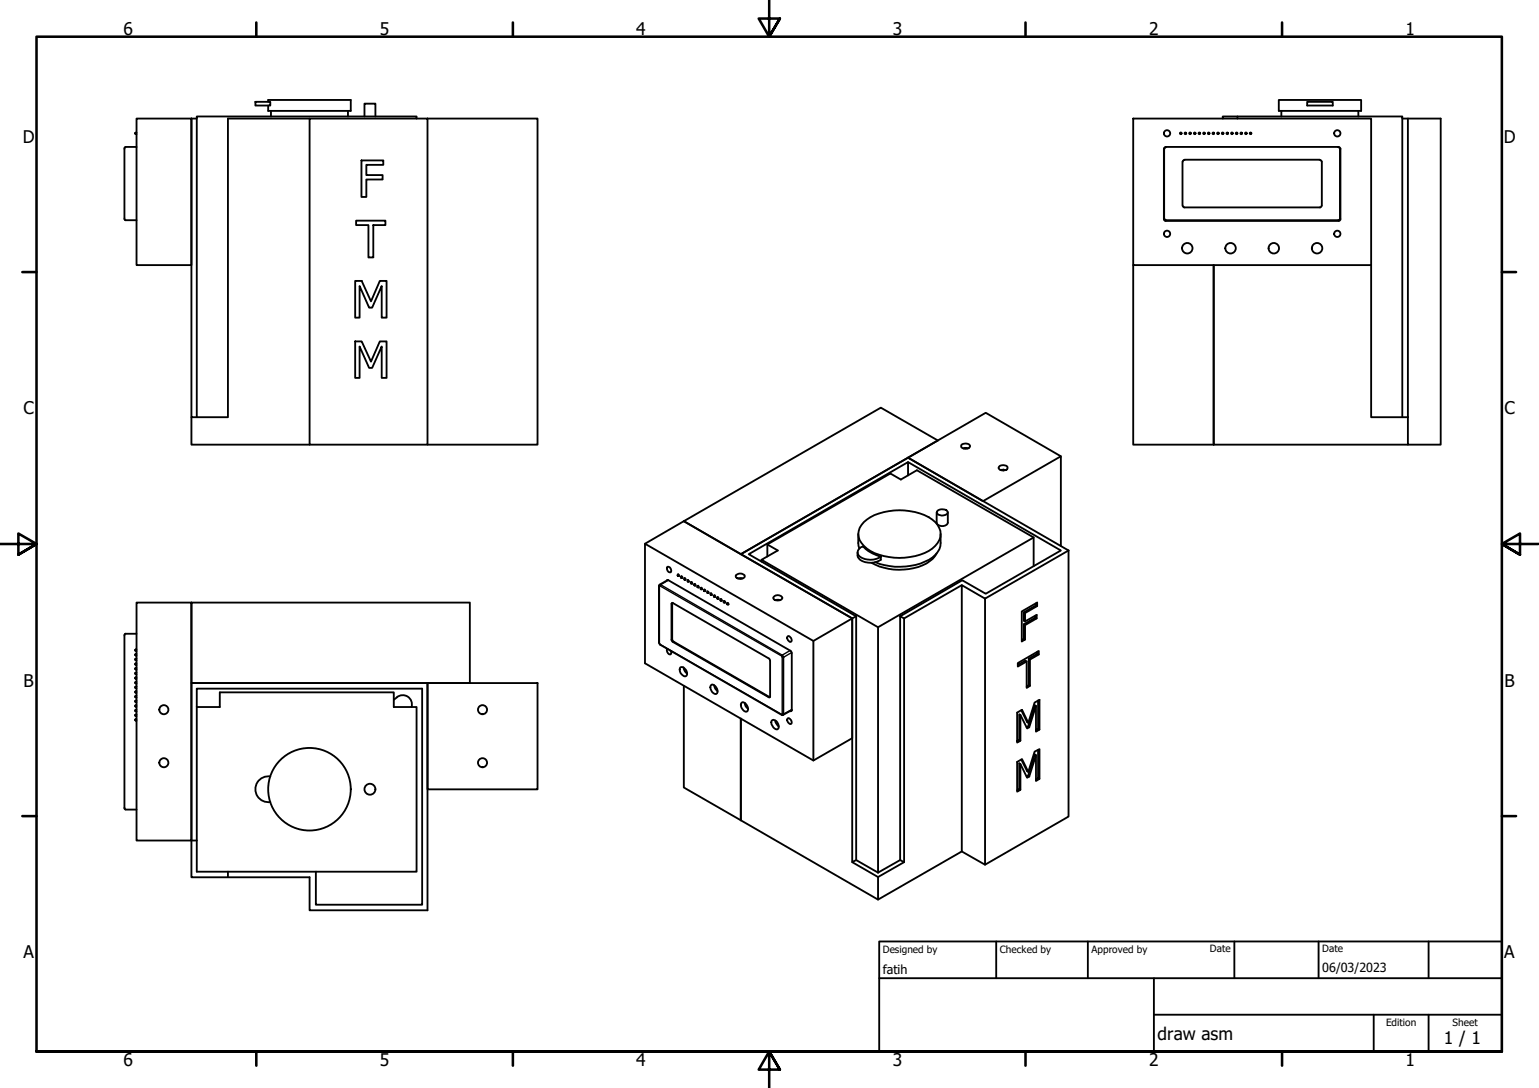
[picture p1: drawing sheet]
<svg xmlns="http://www.w3.org/2000/svg" width="420mm" height="297mm" viewBox="0 0 420 297" stroke-linecap="round" stroke-linejoin="round" font-family="sans-serif">
<!-- layer: Visible (ISO) -->
<g fill="none" stroke="#000" stroke-width=".51">
<path d="M36.9 36.3l.2-.1v.4zM37.1 36.2h.2M37.1 36.6h.2M37.3 32.4h15v40h-15zM52.3 32.4v81.5h9.9v-81.5h22.3M52.3 32.4h1.4M69.7 27.8h4.1v1h-4.1zM73.2 27.8v-.5h22.6v3h-22.6v-1.5M74 30.3v1.5M84.5 32.4h32.2v89h-32.2zM95 30.3v1.5M99.5 31.8v-3.5h3v3.5"/>
<path d="M113.7 32.4v-.6h-60v82.1M116.7 32.4h30v89h-30M309.4 32.4h64.9v40h-64.9zM333.8 32.4v-.6h49v82.1M337.8 31.8v.6M349.1 27.3h22.5v3h-22.5zM349.8 30.3v1.5M356.9 27.8h7v1h-7zM370.8 30.3v1.5M382.8 32.4h1.6v81.5M384.4 32.4h8.9v89h-8.9v-7.5M34 40.4v19.5"/>
<path d="M34 59.9l.3 .2M34.2 40.1h3.1M34.3 40.2l-.3 .2M98.7 43.8h5.9v1.2h-4.6v2.8h4.5v1.2h-4.5v4.8h-1.3zM317.8 59.8l.4 .5h47.2M317.8 40.6v19.2M317.8 40.6v19M317.9 59.6l.5 .5h46.9M318.2 40.2l-.4 .5M318.3 40.1h47.1M318.4 40.2l-.5 .5M322.8 44.1v12"/>
<path d="M322.9 56.2l.5 .4M323.3 56.6h37.1M323.3 43.6h37.1M323.4 43.7l-.5 .5M360.3 43.7l.5 .5M360.8 56.2l-.5 .4M360.9 44.1v12M365.3 40.2l.5 .5M365.5 40.2l.5 .5M365.8 40.6v19M365.8 59.6l-.5 .5M366 40.6v19.2"/>
<path d="M366 59.8l-.5 .5M34.2 60.1h3.1M97 76.7h1.7l2.6 5.6 2.4-5.6h1.8v10h-1.3v-8.6l-2.6 5.9h-.8l-2.6-5.9v8.6h-1.2zM97.2 60.2h8v1.3h-3.3v8.8h-1.3v-8.8h-3.4zM309.4 72.4v49h21.9v-49v49h53.1M374.3 72.4v41.5h10.1M97 93.2h1.7l2.6 5.5 2.4-5.5h1.8v10h-1.3v-8.6l-2.6 5.8h-.8l-2.6-5.8v8.6h-1.2zM52.3 113.9v7.5h32.2M247.9 126.2l41.7 24.1-20.5 11.8-6.4-3.7-17 9.9M247.9 129.8v-3.6l-43.5 25.1 29.3 17M255.7 139.9v2.8a1.73 1.73 0 0 0 3.1 0v-2.8M256 139.4l1.4-.3a1.04 1.04 0 0 1 1.3 1 1.82 1.82 0 0 1-2.9-.2z"/>
<path d="M262.7 121.3l.4-.2a1 1 0 0 1 1.2 0 1 1 0 0 1 .4 1 1.47 1.47 0 0 1-2.3-.3zM263 122.4h1.3M272.7 127.4a1.47 1.47 0 0 1 2.4 .3 1.45 1.45 0 0 1-2.5 0zM273.2 128.3h1.3M273.9 128.2v.2M289.6 124.6l-20.5-11.9-21.2 12.3 20.5 11.8 21.2-12.2v24.4M176.1 148.4l46 26.6 10.6-6.2v32.7l-10.6 6.1-46-26.5v-32.7l10.6-6.1 46 26.5M182.1 158.5l.3-.1 33.6 19.4 .2 .5v15.6l-.2 .3-.3-.1M182.2 154.7a.98 .98 0 0 1 .9 1.6 .98 .98 0 0 1-.9-1.6zM182.3 158.4l-2.2 1.2-.2 .3v15.5l.3 .6 33.2 19.2h.4l2.4-1.3M185 157.1l.1 .1zM185 157.1l.3-.2 .1 .3h-.3"/>
<path d="M185.2 156.8h-.1M185.4 157.2v.1M185.9 157.6l.1 .2zM185.9 157.6l.2-.3 .2 .3-.3 .2M186 157.3h.1M186.3 157.7l-.1 .1M186.7 142.3l53.8-31 15.5 9-53.8 31zM186.8 158.1l.3-.2v.4M186.8 158.1l.1 .2zM186.9 158.3h.3M186.9 157.8h.1M187.7 158.6l.1 .2z"/>
<path d="M187.7 158.6l.1-.2 .3 .2-.1 .2M187.8 158.8h.3M187.8 158.4h.1M188.6 159.1l.1 .2zM188.6 159.2l.1-.3 .2 .1 .1 .3h-.3M188.8 158.9h-.1M189 159.3h.1M189.5 159.7l.1 .1zM189.5 159.7l.3-.2 .1 .3h-.4M189.7 159.4h-.1M189.9 159.8v.1M190.6 159.9h-.1"/>
<path d="M200.9 157a1.54 1.54 0 0 1 2.4 .3 1.45 1.45 0 0 1-2.4 0zM201.4 157.9h1.4M202.2 157.8v.2M207.9 152.8v.5M209.5 151.9v-3.3l2.8 1.7-4.4 2.5 31.8 18.4v67M209.5 148.6l33.6-19.3 2.8 1.6 4.4-2.5 31.9 18.3v7.8M234.1 150.8a2.46 2.46 0 0 0 2.8 2.8 5 5 0 0 0 3.6-.8v-.8M234.3 145.8v2.5l.3 1.5M234.5 149.8l1.1-.7a9.8 9.8 0 0 0 4.9 2.9 5.2 5.2 0 0 1-6.1-.3 1.39 1.39 0 0 1 .1-1.9zM235.8 142.5a16 16 0 0 1 14.1-2.7 8.4 8.4 0 0 1 6.8 5.2 5.8 5.8 0 0 1-4.3 6 17.3 17.3 0 0 1-15.7-1.2 4.5 4.5 0 0 1-.9-7.3zM255.7 151.1a9.7 9.7 0 0 1-7.6 4.3 16.1 16.1 0 0 1-10.2-1.7M256.8 145.8a6.1 6.1 0 0 1-1.5 5.7 15.4 15.4 0 0 1-12.4 3l-2.7-.5-1.2-.5"/>
<path d="M262.6 159.8l-15.8 9M282.2 146.7l-42.5 24.5M291.7 150.3l-43.8-25.3-45.7 26.3 30.5 17.5M291.7 150.3l-22.8 13.1-6.3-3.6v72.7l6.3 3.6v-72.7M291.7 150.3v72.6l-22.8 13.2M34 173.3v47.5M34.2 173h3.1M34.3 173l-.3 .2M37.1 177.3l-.2 .1 .2 .3M37.1 178.5l-.2 .2 .2 .3M37.1 179.8l-.2 .1 .2 .4M37.1 177.3v.4"/>
<path d="M37.1 178.5v.5M37.1 179.8v.5M37.1 179.8h.2M37.1 178.5h.2M37.1 179h.2M37.1 177.3h.2M37.1 177.7h.2M37.3 164.5h15v65h-15zM52.3 164.5h76v22h-76zM182.2 177.2a.96 .96 0 0 0 0 1 .96 .96 0 0 0 .9 .4l.2-.6-.2-.3M183.5 164.6l26.6 15.3 .1 .5v10h-.3l-26.4-15.3-.2-.4v-9.9zM183.6 164.6l-.1 9.9 .4 .7 26.3 15.1"/>
<path d="M190.4 160.2l.1 .1zM190.4 160.2l.3-.2 .1 .3h-.4M190.8 160.3v.1M191.3 160.7v.2zM191.3 160.7l.2-.2 .2 .2-.3 .2M191.4 160.5h.1M191.7 160.8l-.1 .1M192.2 161.2l.1 .2zM192.2 161.2l.3-.2v.4M192.3 161.4h.3M192.3 161h.1M193 161.7l.2-.2 .3 .2-.1 .2"/>
<path d="M193.1 161.7l.1 .2zM193.2 161.9h.3M193.2 161.5h.1M194 162.2l.1 .2zM194.1 162l.3 .2v.2h-.3M194.1 162l-.1 .3M194.1 162h.1M194.3 162.4h.1M194.9 162.8l.1 .1zM194.9 162.8l.1-.3 .2 .1 .1 .3h-.4M195.1 162.5h-.1M195.3 162.9v.1"/>
<path d="M195.8 163.3l.1 .1zM195.8 163.3l.3-.2 .1 .3h-.4M196 163l-.1 .1M196.2 163.4v.1M196.7 163.8v.2zM196.7 163.8l.3-.2v.3l-.3 .1M196.8 163.6h.1M197.1 163.9l-.1 .1M197.5 164.3l.1 .2zM197.5 164.3l.4-.2v.4M197.7 164.5h.3M197.7 164.1h.1"/>
<path d="M198.4 164.8l.2 .2zM198.4 164.8l.4-.2v.4M198.6 165h.3M198.6 164.6h.1M211.2 163a1.48 1.48 0 0 1 2.4 .2 1.5 1.5 0 0 1-2.5 0zM211.7 163.9h1.3M214.9 173.8l.5-.1 .5 .4a.75 .75 0 0 1 0 1.1l-.8-.4zM222.1 175v32.6M232.7 168.8v66.6l1-.6 6 3.4M233.7 168.3l-1 .5M233.7 168.3v66.5M245.7 168.3l1.1 .5"/>
<path d="M245.7 168.3v66.5M246.8 168.8v66.6l-7.1 4M279.5 174.4v-4l.3 .3v3.9M279.5 170.4l3.1-1.8 .4 .2-3.2 1.9M279.5 167.2l3.3-1.9 .3 .2-3.3 1.9M280.9 179.8l.3 .3v7.1l-.3-.1M282.6 168.1v.5M282.8 164.7v.6M283 168.8v-.9l-3.2 1.8-.3-.2v-2.3l.3 .2v2.3M283.1 165.5v-1l-4.1 2.4v8.2l.8-.5-.3-.2-.5 .3M283.2 177.9v.6l-2.3 1.3v7.3l-.6 .3M283.2 178.5l.4 .2v-1l-5.7 3.3v1l2.4-1.4"/>
<path d="M283.6 178.7l-2.4 1.4M37.1 181.1l-.2 .1 .2 .3M37.1 182.4l-.2 .1 .2 .3M37.1 183.6l-.2 .2 .2 .3M37.1 184.9l-.2 .1 .2 .3M37.1 186.2l-.2 .1 .2 .3M37.1 187.4l-.2 .2 .2 .3M37.1 188.7l-.2 .1 .2 .4M37.1 190l-.2 .1 .2 .3M37.1 191.2l-.2 .2 .2 .3M37.1 192.5l-.2 .1 .2 .4M37.1 193.8l-.2 .1 .2 .3"/>
<path d="M37.1 195.1l-.2 .1 .2 .3M37.1 196.3l-.2 .2 .2 .3M37.1 181.1v.4M37.1 182.4v.4M37.1 183.6v.5M37.1 184.9v.4M37.1 186.2v.4M37.1 187.4v.5M37.1 188.7v.5M37.1 190v.4M37.1 191.2v.5M37.1 192.5v.5"/>
<path d="M37.1 193.8v.4M37.1 195.1v.4M37.1 196.3v.5M37.1 196.3h.2M37.1 196.8h.2M37.1 195.1h.2M37.1 195.5h.2M37.1 193.8h.2M37.1 194.2h.2M37.1 192.5h.2M37.1 193h.2M37.1 191.2h.2"/>
<path d="M37.1 191.7h.2M37.1 190h.2M37.1 190.4h.2M37.1 188.7h.2M37.1 189.2h.2M37.1 187.4h.2M37.1 187.9h.2M37.1 186.2h.2M37.1 186.6h.2M37.1 184.9h.2M37.1 185.3h.2M37.1 183.6h.2"/>
<path d="M37.1 184.1h.2M37.1 182.4h.2M37.1 182.8h.2M37.1 181.1h.2M37.1 181.5h.2M37.1 180.3h.2M52.3 186.5h64.4v62h-32.2v-9h-32.2zM53.7 193v-5h61.6v59h-29.1v-9M53.7 193h6.3v-4h47.5v4h6.2v45h-60zM107.5 191.1a2.75 2.75 0 0 1 4.6-.1 2.51 2.51 0 0 1 .3 2M116.7 186.5h30v29h-30zM185.8 182.2a1.56 1.56 0 0 1 1.5 .8 1.56 1.56 0 0 1-.1 1.6 1.69 1.69 0 0 1-1.4-2.4z"/>
<path d="M186.6 182.2l.3 1 .7 .7M186.7 187.2v27.8l15.5 9M194.2 187a1.62 1.62 0 0 1 1.7 2l-.4 .5a1.73 1.73 0 0 1-1.3-2.5zM194.9 187.1l.4 .9 .6 .7M202.2 196.2v27.8M202.5 191.8a1.62 1.62 0 0 1 1.7 2l-.1 .3a1.3 1.3 0 0 1-1.8-1.2v-.8zM203.3 191.9a1.9 1.9 0 0 0 1 1.6M210.6 196.8a1.17 1.17 0 0 1 1.9 .9 .85 .85 0 0 1-.6 1.4 2.22 2.22 0 0 1-1.3-2.3zM211.6 196.7l.4 .9 .6 .8M214.9 196.3l.2-.2 .5 .2a.94 .94 0 0 1 .3 1.4l-.8-.5zM277.9 181.5l2-1.1 .4 .2v7.2l.9-.6M278.6 195.2l1.8 3.7 .6-.3-.3-.2-.4 .2"/>
<path d="M278.8 193.9l1.6 3.3 .3 .1 1.7-5.5 1.4-.7v8.1M280.7 198.4l1.8-5.9 .3 .2-1.8 5.9M280.7 197.3l-1.7-3.5-1.3 .7v8.2l.9-.5-.3-.2-.6 .3M282.8 192.7v7.1l1-.6-.4-.2-.6 .3M283.4 191.2v7.8M73.8 212a3.5 3.5 0 0 0-4.1 3.5 3.5 3.5 0 0 0 4.1 3.5M278.3 202v-7l.3 .2v7M278.6 208.6v7l-.3-.2M278.8 207.4l1.6 3.2 .3 .1-1.7-3.5-1.3 .8v8.1l.9-.5M280.3 212l.4-.2 1.8-5.8 .3 .2v7l1-.6M280.7 210.7l1.7-5.5 1.4-.7v8.1l-.4-.1M281 212l-.6 .3-1.8-3.7-.3-.2v7l-.6 .4"/>
<path d="M282.8 206.2l-1.8 5.8-.3-.2M283.4 204.7v7.8l-.6 .3M34 220.7l.3 .3M34.2 221h3.1M52.3 229.5h1.4M62.2 238v1.5M202.2 224l37.5 21.6M232.7 235.4l7 4M246.8 235.4l-1.1-.6-6 3.4M262.6 232.5l-22.9 13.1v-6.2"/>
<circle cx="318.6" cy="36.4" r=".86"/>
<circle cx="322.4" cy="36.4" r=".1"/>
<circle cx="322.4" cy="36.4" r=".22"/>
<circle cx="323.6" cy="36.4" r=".1"/>
<circle cx="323.6" cy="36.4" r=".22"/>
<circle cx="324.9" cy="36.4" r=".1"/>
<circle cx="324.9" cy="36.4" r=".22"/>
<circle cx="326.2" cy="36.4" r=".1"/>
<circle cx="326.2" cy="36.4" r=".22"/>
<circle cx="327.4" cy="36.4" r=".22"/>
<circle cx="327.4" cy="36.4" r=".1"/>
<circle cx="328.7" cy="36.4" r=".1"/>
<circle cx="328.7" cy="36.4" r=".22"/>
<circle cx="330" cy="36.4" r=".1"/>
<circle cx="330" cy="36.4" r=".22"/>
<circle cx="331.2" cy="36.4" r=".1"/>
<circle cx="331.2" cy="36.4" r=".22"/>
<circle cx="332.5" cy="36.4" r=".1"/>
<circle cx="332.5" cy="36.4" r=".22"/>
<circle cx="333.8" cy="36.4" r=".22"/>
<circle cx="333.8" cy="36.4" r=".1"/>
<circle cx="335.1" cy="36.4" r=".1"/>
<circle cx="335.1" cy="36.4" r=".22"/>
<circle cx="336.3" cy="36.4" r=".1"/>
<circle cx="336.3" cy="36.4" r=".22"/>
<circle cx="337.6" cy="36.4" r=".1"/>
<circle cx="337.6" cy="36.4" r=".22"/>
<circle cx="338.9" cy="36.4" r=".1"/>
<circle cx="338.9" cy="36.4" r=".22"/>
<circle cx="340.1" cy="36.4" r=".22"/>
<circle cx="340.1" cy="36.4" r=".1"/>
<circle cx="341.4" cy="36.4" r=".1"/>
<circle cx="341.4" cy="36.4" r=".22"/>
<circle cx="365.1" cy="36.4" r=".86"/>
<circle cx="318.6" cy="63.8" r=".86"/>
<circle cx="324.1" cy="67.8" r="1.43"/>
<circle cx="335.9" cy="67.8" r="1.43"/>
<circle cx="347.8" cy="67.8" r="1.43"/>
<circle cx="359.6" cy="67.8" r="1.43"/>
<circle cx="365.1" cy="63.8" r=".86"/>
<circle cx="44.7" cy="193.8" r="1.24"/>
<circle cx="131.7" cy="193.8" r="1.24"/>
<circle cx="44.7" cy="208.2" r="1.24"/>
<circle cx="84.5" cy="215.5" r="11.3"/>
<circle cx="101" cy="215.5" r="1.49"/>
<circle cx="131.7" cy="208.2" r="1.24"/>
</g>
<!-- layer: Visible Narrow (ISO) -->
<g fill="none" stroke="#000" stroke-width=".38">
<path d="M179.9 159.9l.1 .2M180.1 159.6h.2M180.1 159.9l-.1 .2M180.1 159.9l33.3 19.2M180.3 159.6l-.2 .3M180.3 159.6l33.3 19.3M182.4 158.4l-2.1 1.2M180 160.1v15.5l-.1-.2M180 175.6l.1 .3M180.1 175.9l33.3 19.3M180.1 175.9l.1 .1M183.5 164.8h-.2"/>
<path d="M183.5 174.5l-.2 .2M183.9 175.2h-.2M213.4 179.1l.2 .3M213.6 178.9l-.2 .2M213.6 179.4h.3M213.6 178.9l.3 .5M213.6 179.4v15.5M213.9 179.4v15.5M215.7 177.6l-2.1 1.3M216.1 178.2l-2.2 1.2M210.1 190.3l-.2 .1M213.6 194.9h.3"/>
<path d="M213.6 194.9l-.2 .2M213.9 194.9l-.1 .3M216.2 193.7l-2.3 1.2M216.2 193.9l-.4 .3"/>
</g>
<!-- layer: Border (ISO) -->
<g fill="none" stroke="#000" stroke-width=".7">
<path d="M70 6.1v3.9M140 6.1v3.9M210 0v10l-2.9-4.9h5.8l-2.9 4.9 2.9-4.9M280 6.1v3.9M350 6.1v3.9M6.1 74.3h3.9M410 74.3h3.9M0 148.5h10l-5-2.8v5.7l5-2.9-5 2.9M420 148.5h-10l5-2.8v5.7l-5-2.9 5 2.9M6.1 222.8h3.9M410 222.8h3.9M10 287.1v-277.1h400v277.1h-400h400"/>
<path d="M70 287.1v3.8M140 287.1v3.8M212.9 292l-2.9-4.9 2.9 4.9h-5.8l2.9-4.9v9.9M280 287.1v3.8M350 287.1v3.8"/>
</g>
<!-- layer: Title (ISO) -->
<path d="M240 257h170v30.1h-170zM272 257v10.1M297 257v10.1M337 257v10.1M360 257v10.1M390 257v10.1M240 267.1h170M315 277h95M315 267.1v20M375 277v10.1M390 277v10.1" fill="none" stroke="#000" stroke-width=".51"/>
<g font-size="4.8">
<text x="33.7" y="9.6">6</text>
<text x="103.7" y="9.6">5</text>
<text x="173.7" y="9.6">4</text>
<text x="243.7" y="9.6">3</text>
<text x="313.7" y="9.6">2</text>
<text x="383.7" y="9.6">1</text>
<text x="6.2" y="38.9">D</text>
<text x="410.5" y="38.9">D</text>
<text x="6.4" y="113.1">C</text>
<text x="410.7" y="113.1">C</text>
<text x="6.4" y="187.4">B</text>
<text x="410.7" y="187.4">B</text>
<text x="6.4" y="261.7">A</text>
<text x="410.7" y="261.7">A</text>
<text x="316" y="283.8">draw asm</text>
<text x="394.2" y="285">1 / 1</text>
<text x="33.7" y="290.9">6</text>
<text x="103.7" y="290.9">5</text>
<text x="173.7" y="290.9">4</text>
<text x="243.7" y="290.9">3</text>
<text x="313.7" y="290.9">2</text>
<text x="383.7" y="290.9">1</text>
</g>
<g font-size="3.4">
<text x="241" y="266">fatih</text>
<text x="361" y="265.5">06/03/2023</text>
</g>
<g font-size="2.7">
<text x="241" y="260.1">Designed by</text>
<text x="273" y="260.1">Checked by</text>
<text x="298" y="260.1">Approved by</text>
<text x="330.3" y="260">Date</text>
<text x="361" y="260">Date</text>
<text x="378.4" y="280.1">Edition</text>
<text x="396.6" y="280.1">Sheet</text>
</g>
</svg>
